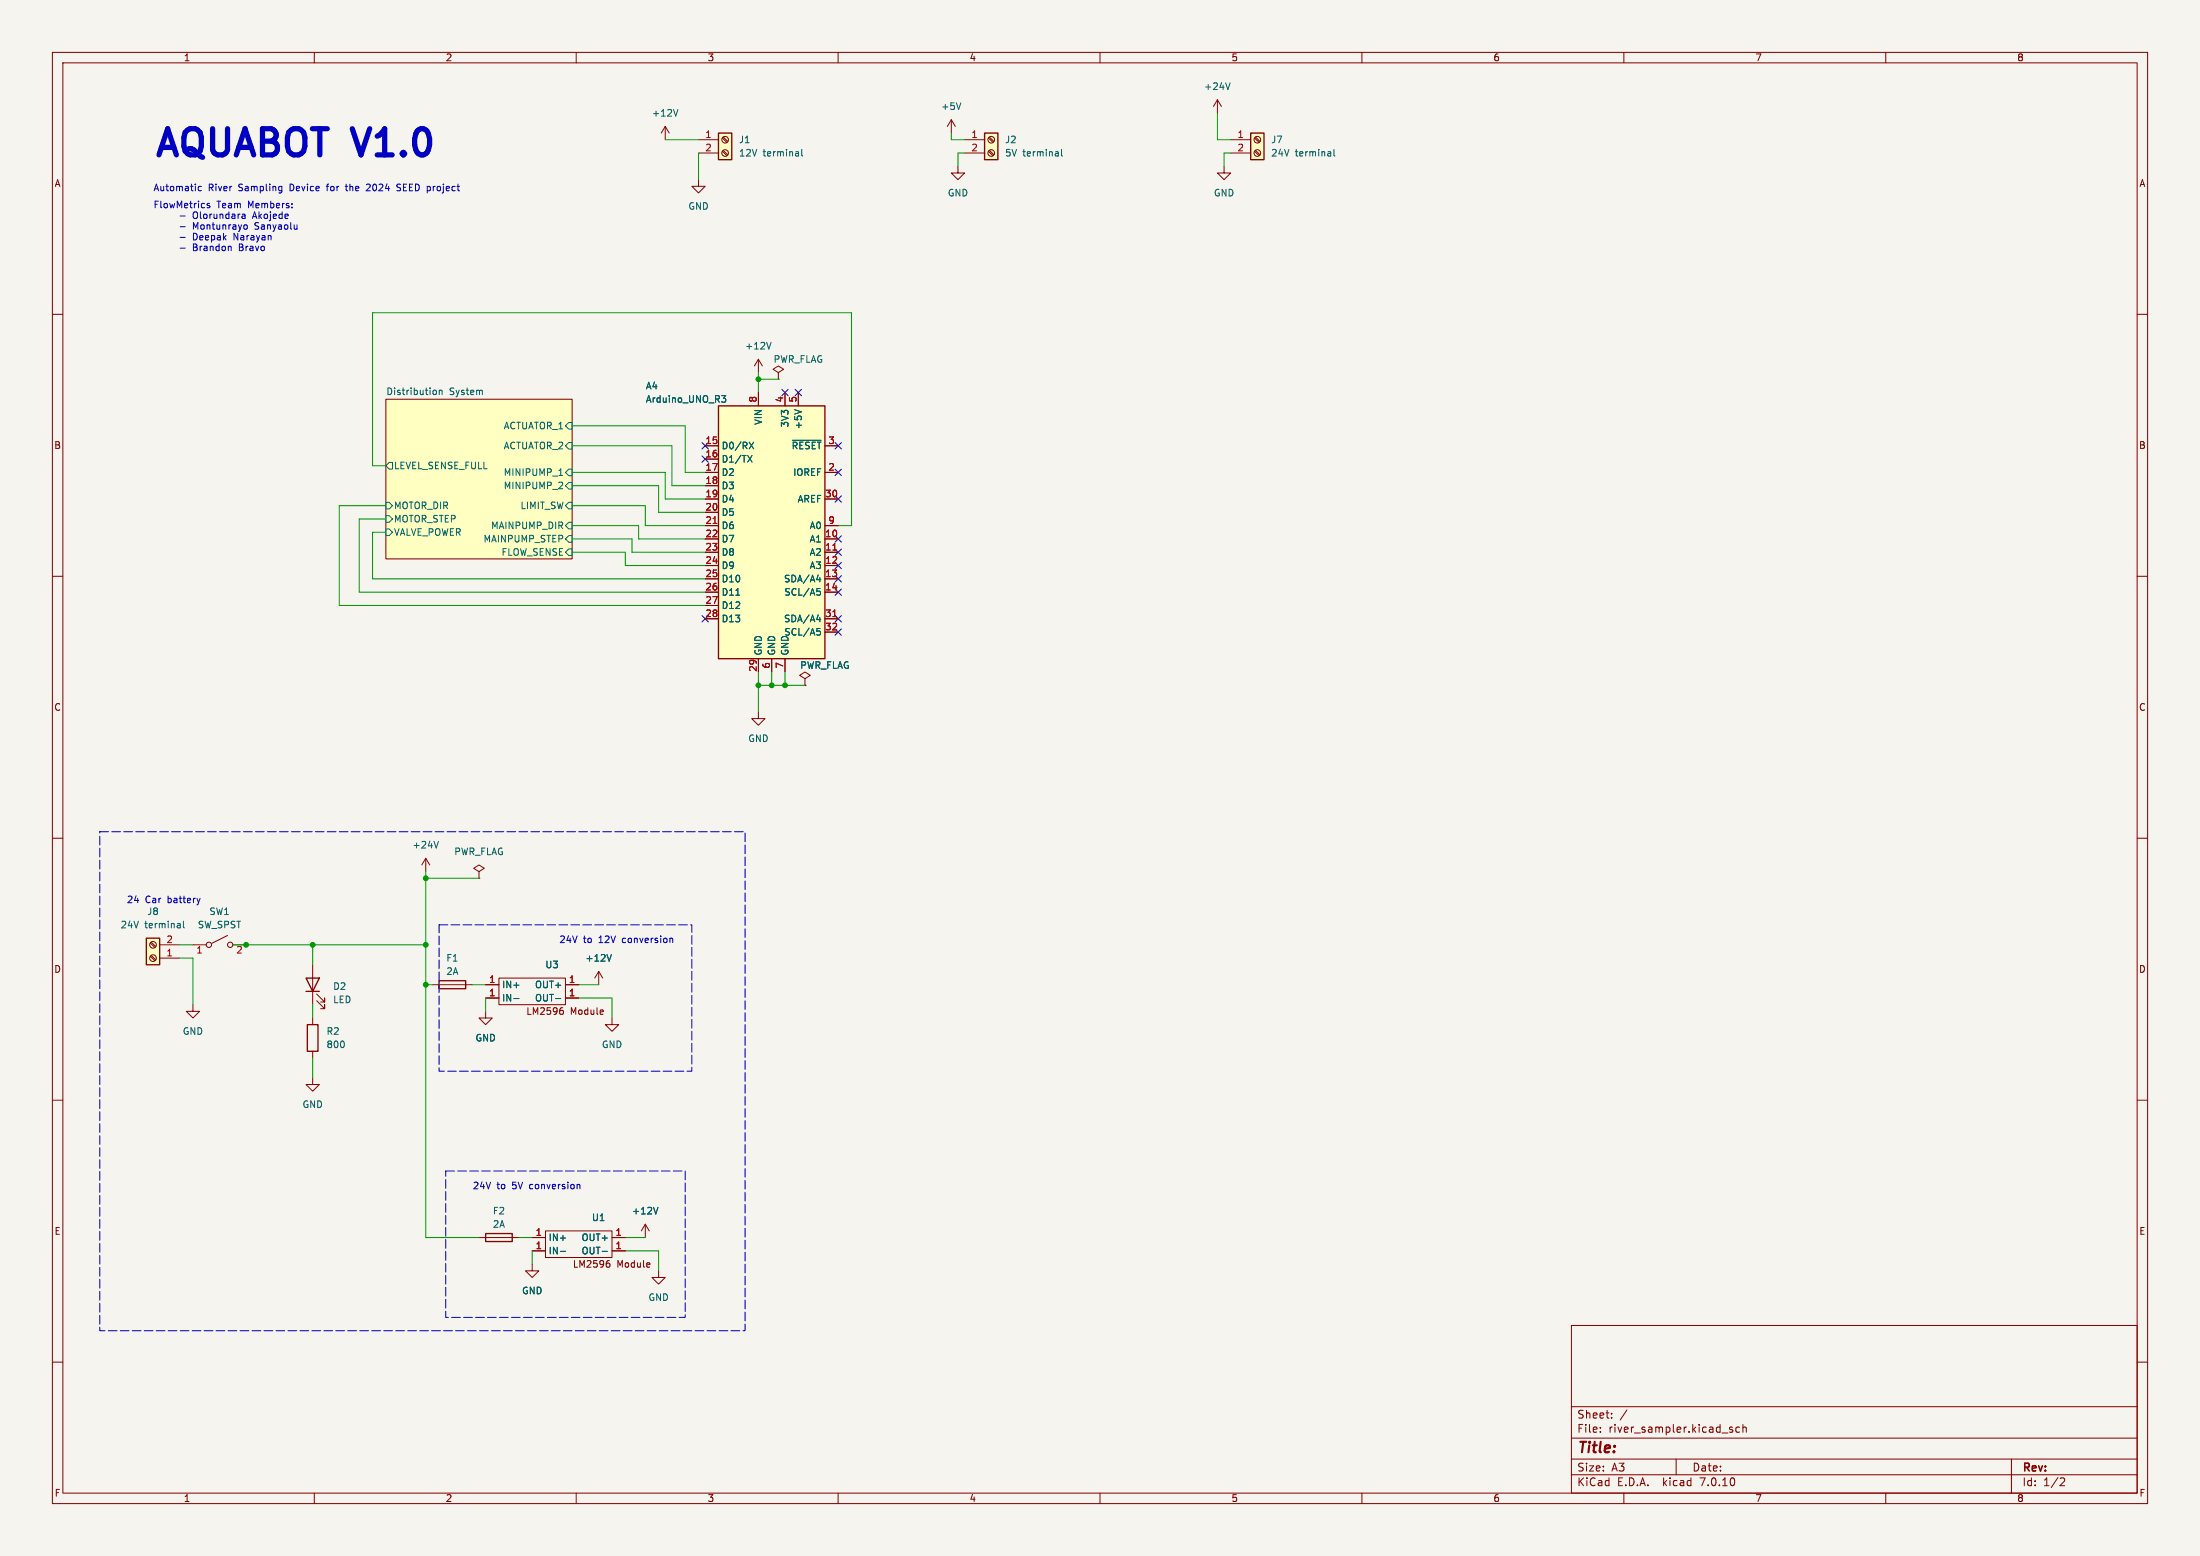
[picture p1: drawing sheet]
<svg xmlns="http://www.w3.org/2000/svg" width="420mm" height="297mm" viewBox="0 0 420 297" stroke-linecap="round" stroke-linejoin="round" font-family="sans-serif">
<path d="M0 0h420v297h-420z" fill="#f5f4ef" stroke="#f5f4ef" stroke-width=".19"/>
<g fill="none" stroke="#840000" stroke-width=".19">
<path d="M10 10h400v277h-400zM12 12h396v273h-396zM60 10v2M110 10v2M160 10v2M210 10v2M232.4 19.1l-.8 1.2M232.4 19.1v2.5M232.4 19.1l.8 1.2M260 10v2M310 10v2M360 10v2"/>
<path d="M127 24.1l-.8 1.3M127 24.1v2.6M127 24.1l.8 1.3M133.3 34.3v1.3h1.3l-1.3 1.2-1.2-1.2h1.2M133.3 26.7h3.9M133.3 29.2h3.9M137.9 28.9l.9 .8M137.9 26.3l.9 .9M138.1 28.7l.8 .8M138.1 26.2l.8 .8M181.6 22.9l-.8 1.2M181.6 22.9v2.5"/>
<path d="M181.6 22.9l.8 1.2M182.9 31.8v1.2h1.2l-1.2 1.3-1.3-1.3h1.3M184.1 26.7h3.9M184.1 29.2h3.9M188.7 28.9l.9 .8M188.7 26.3l.9 .9M188.9 28.7l.8 .8M188.9 26.2l.8 .8M233.7 31.8v1.2h1.2l-1.2 1.3-1.3-1.3h1.3M234.9 26.7h3.9M234.9 29.2h3.9M239.5 28.9l.9 .8"/>
<path d="M239.5 26.3l.9 .9M239.7 28.7l.8 .8M239.7 26.2l.8 .8M10 60h2M408 60h2M73.7 76.2h35.5v30.5h-35.5zM144.8 68.6l-.8 1.3M144.8 68.6v2.5M144.8 74.9v2.6M144.8 68.6l.7 1.3M148.6 71.1l1-.6-1-.6-1 .6 1 .6v1.3M148.6 72.4h.1"/>
<path d="M149.9 74.9v2.6M152.4 74.9v2.6M134.6 85.1h2.6M134.6 87.6h2.6M134.6 90.2h2.6M134.6 92.7h2.6M134.6 95.3h2.6M134.6 97.8h2.6M157.5 85.1h2.5M157.5 90.2h2.5M157.5 95.3h2.5M10 110h2"/>
<path d="M134.6 102.9h2.6M134.6 105.4h2.6M134.6 108h2.6M134.6 110.5h2.6M134.6 113h2.6M134.6 100.3h2.6M134.6 115.6h2.6M134.6 118.1h2.6M157.5 102.9h2.5M157.5 105.4h2.5M157.5 108h2.5M157.5 110.5h2.5"/>
<path d="M157.5 113h2.5M157.5 100.3h2.5M157.5 118.1h2.5M408 110h2M144.8 135.9v1.3h1.2l-1.2 1.2-1.3-1.2h1.3M144.8 125.7v2.6M147.3 125.7v2.6M149.9 125.7v2.6M153.7 129.5l1-.6-1-.6-1 .6 1 .6v1.3M153.7 130.8h.1M157.5 120.7h2.5M10 160h2"/>
<path d="M408 160h2M28.9 179.8l.8 .9M43.4 178.6l-3 1.5M81.3 163.8l-.8 1.3M81.3 163.8v2.6M81.3 163.8l.7 1.3M91.4 166.4l1.1-.7-1.1-.6-1 .6 1 .7v1.2M91.4 167.6h.1M28.7 180l.9 .8M28.7 182.5l.9 .9M28.9 182.4l.8 .8M30.5 182.9h3.8"/>
<path d="M30.5 180.3h3.8M36.8 191.8v1.2h1.3l-1.3 1.3-1.2-1.3h1.2M36.8 180.3h2.6M44.4 180.3h2.6M59.7 184.2v7.6M59.7 194.3v1.3M60.5 191l1.5 1.5v-.7v.7h-.8M60.5 189.7l1.5 1.6v-.8v.8h-.8M82.5 188h7.7M92.7 193v1.3h1.3l-1.3 1.3-1.3-1.3h1.3M92.7 188h2.5M92.7 190.5h2.5"/>
<path d="M95.2 186.7h12.7v5.1h-12.7zM107.4 192.3l-.3 .1a.86 .86 0 0 0 0 1.2l.4-.1 .1-.4-.3-.3-.3 .1-.2 .2M107.9 188h2.6M107.9 190.5h2.6M114.3 185.4l-.8 1.3M114.3 185.4v2.6M114.3 185.4l.8 1.3M114.6 193.6h.5M114.6 192.8h.4l.2 .3-.6 .1M116.8 194.3v1.3h1.3l-1.3 1.3-1.2-1.3h1.2M10 210h2M59.7 205.7v1.3h1.3l-1.3 1.3-1.3-1.3h1.3"/>
<path d="M59.7 200.7v1.2M408 210h2M91.4 236.2h7.7M101.6 236.2h2.5M101.6 238.8h2.5M104.1 234.9h12.7v5.1h-12.7zM116.8 236.2h2.6M116.8 238.8h2.6M123.2 233.7l-.8 1.2M123.2 233.7v2.5M123.2 233.7l.8 1.2M10 260h2"/>
<path d="M101.6 241.3v1.3h1.3l-1.3 1.2-1.3-1.2h1.3M116.3 240.6l-.3 .1a.86 .86 0 0 0 0 1.2l.4-.1v-.5l-.2-.2h-.2l-.3 .2M123.5 241.8h.5M123.5 241.1l.4-.1 .2 .3-.6 .2M125.7 242.6v1.2h1.3l-1.3 1.3-1.2-1.3h1.2M300 253h108v32h-108zM408 260h2M300 278.5h108M300 274.5h108M300 268.5h108M305.5 273.2v.2M305.5 272.5v.1"/>
<path d="M307.7 270.5v.2M307.7 269.8v.1M310.6 269.1l-1.3 1.9M320 278.5v3M330.2 272.7l.6 .4-.2 .3-.4-.1M330.7 272.5l-.3-.1-.2 .2M332.1 272.5l-.4-.1-.3 .3 .1 .6h.6M332.7 272.5l.2-.1 .4 .1 .1 .9M332.7 271.9v1.5M384 278.5v6.5M60 285v2M110 285v2"/>
<path d="M160 285v2M210 285v2M260 285v2M300 281.5h108M310 285v2M360 285v2M393.5 282.1l.5 .1 .2 .3-1 1.1h1"/>
<circle cx="138.4" cy="26.7" r=".63"/>
<circle cx="138.4" cy="29.2" r=".63"/>
<circle cx="189.2" cy="29.2" r=".63"/>
<circle cx="189.2" cy="26.7" r=".63"/>
<circle cx="240" cy="26.7" r=".63"/>
<circle cx="240" cy="29.2" r=".63"/>
<circle cx="29.2" cy="182.9" r=".63"/>
<circle cx="29.2" cy="180.3" r=".63"/>
<circle cx="39.9" cy="180.3" r=".51"/>
<circle cx="43.9" cy="180.3" r=".51"/>
</g>
<g fill="#ffffc2" stroke="#ffffc2" stroke-width=".19">
<path d="M73.7 76.2h35.5v30.5h-35.5z"/>
<path d="M27.9 179.1h2.6v5.1h-2.6z"/>
<path d="M137.2 25.4h2.5v5.1h-2.5z"/>
<path d="M188 25.4h2.5v5.1h-2.5z"/>
<path d="M238.8 25.4h2.5v5.1h-2.5z"/>
<path d="M137.2 77.5h20.3v48.2h-20.3z"/>
</g>
<g fill="none" stroke="#006464" stroke-width=".19">
<path d="M183.4 19.6l-.4 1.3M234.8 15.8l-.4 1.3M129.4 20.9l-.4 1.3M152.4 29l.1 .8M152.5 29.7l-.2 .1M152.5 29.2l-.2 .1M153.1 28.5v1.1l.1 .2M202 29v.8M202 29.7l-.1 .1M202 29.2l-.1 .1M202.6 28.5v1.1l.2 .2M254 29l.1 .8"/>
<path d="M254.1 29.7l-.2 .1M254.1 29.2l-.2 .1M254.7 28.5v1.1l.1 .2M82.9 74.5h.3l.1 .2v.5l-.4 .1M83.9 74.6l.1-.1h.3l.1 .8M83.9 74.5v.8M137.8 75.5h.7l-.4 .5 .4 .1v.4l-.2 .3h-.4M147.2 65.3l-.4 1.3M151.7 78.2l1.3 .4M73.7 95.9h.6l.6 .6-.6 .7h-.6zM73.7 98.4h.6l.6 .7-.6 .6h-.6zM74.3 88.3h.6v1.2h-.6l-.6-.6z"/>
<path d="M106.6 93.3h.8M106.7 90.7h.7M107.4 92.1v.5M107.9 81.3l.7-.7h.6v1.3h-.6zM108.6 89.5h.6v1.3h-.6l-.7-.6zM108.6 92.1h.6v1.2h-.6l-.7-.6zM108.6 84.5h.6v1.2h-.6l-.7-.6zM108.6 95.9h.6v1.3h-.6l-.7-.7zM142.7 86.9l.9 1.3M143 84.4l.9 1.3M143.6 86.9l-.9 1.3M143.9 84.4l-.9 1.3"/>
<path d="M151.3 84h5.4M73.7 101h.6l.6 .6-.6 .6h-.6zM107.9 105.4l.7-.6h.6v1.2h-.6zM107.9 100.3l.7-.6h.6v1.3h-.6zM108.6 102.2h.6v1.3h-.6l-.7-.6zM140.5 113.6h.7M155.9 110.6h.8M155.9 118.3h.8M156 112.3h.6M156 120h.6M156.1 112.8h.3l.2 .3-.1 .4-.4 .1M156.5 110.2v.9"/>
<path d="M156.5 117.8v.9M156.1 120.4h.3l.2 .3-.1 .5h-.4M34.4 176.3v.8M34.4 177l-.1 .1M34.4 176.6h-.1M35 175.8v1.1l.2 .2M83.7 160.6l-.4 1.3M98.1 190.6h1M106.1 190.6h.9M116.7 182.2l-.4 1.3M107 238.9h1M115 238.9h.9"/>
<path d="M125.6 230.4l-.4 1.3"/>
</g>
<path d="M137.2 25.4h2.5v5.1h-2.5zM188 25.4h2.5v5.1h-2.5zM238.8 25.4h2.5v5.1h-2.5zM137.2 77.5h20.3v48.2h-20.3zM27.9 179.1h2.6v5.1h-2.6zM58.4 186.7h2.6l-1.3 2.5zM58.4 189.2h2.6M58.7 195.6h2v5.1h-2zM83.8 187.2h5.1v1.5h-5.1zM92.7 235.5h5.1v1.5h-5.1z" fill="none" stroke="#840000" stroke-width=".25"/>
<path d="M136.1 99.9h.8M159 105h.7M159 117.7h.7" fill="none" stroke="#a90000" stroke-width=".19"/>
<g fill="none" stroke="#0000c2" stroke-width=".19">
<path d="M38.4 35.6h-.3l-.3 .2 .2 .6h.4M40 38.9l-.3-.1-.2 .2 .1 .2 .4 .1v.3h-.5M53.4 35.6h.4M53.8 36.4h-.4M53.8 35.6v1l-.1 .2h-.3M55.7 39.5v.2M55.7 38.9v.1M65.9 35.6h.5M66.1 35.1v1.3M70.4 35.1l-.5 .2M70.6 35.7l-.7 .7h.8M75.8 36.4h.6"/>
<path d="M76.5 35.2l-.5-.1-.2 .3 .1 .3 .5 .2M34.4 41.2h1M34.4 43.3h1M34.4 45.3h1M34.4 47.4h1M43.8 47l.3 .2v.6M46.2 40.9h.5l.1 .8M46.6 43l.4-.1 .2 .3-.1 .5-.3 .1-.2-.2M46.8 41.2h-.4l-.2 .2 .2 .3h.4M56.7 42.9v.9M56.7 43.6l-.2 .2M38.2 171.5l-.3 .8"/>
<path d="M128.1 179.1l.3 .2v.6M110.3 226.1l.4 .2v.6"/>
</g>
<path d="M19 158.8h123.2v95.2h-123.2v-95.2M83.8 176.5h48.3v28h-48.3v-28M85.1 223.5h45.7v28h-45.7v-28" fill="none" stroke="#0000c2" stroke-width=".19" stroke-dasharray="1.7 .6"/>
<g fill="none" stroke="#009600" stroke-width=".19">
<path d="M127 26.7h6.3M133.3 29.2v5.1M181.6 25.4v1.3h2.5M184.1 29.2h-1.2v2.6M232.4 21.6v5.1h2.5M234.9 29.2h-1.2v2.6M144.8 72.4h3.8M144.8 71.1v3.8M73.7 88.9h-2.6v-29.2h91.5v40.6h-2.6M73.7 96.5h-8.9v19.1h69.8M73.7 99.1h-5.1v13.9h66M109.2 81.3h21.6v8.9h3.8"/>
<path d="M109.2 90.2h17.8v5.1h7.6M109.2 92.7h16.5v5.1h8.9M109.2 85.1h19.1v7.6h6.3M109.2 96.5h14v3.8h11.4M73.7 101.6h-2.6v8.9h63.5M109.2 102.9h11.4v2.5h14M109.2 100.3h12.7v2.6h12.7M109.2 105.4h10.2v2.6h15.2M144.8 128.3v7.6M144.8 130.8h8.9M147.3 128.3v2.5M149.9 128.3v2.5"/>
<path d="M81.3 166.4v69.8h10.1M81.3 167.6h10.1M34.3 180.3h2.5M34.3 182.9h2.5v8.9M44.4 180.3h36.9M59.7 180.3v3.9M59.7 191.8v2.5M81.3 188h1.2M90.2 188h2.5M92.7 190.5v2.5M110.5 188h3.8M110.5 190.5h6.3v3.8"/>
<path d="M59.7 201.9v3.8M99.1 236.2h2.5M101.6 238.8v2.5M119.4 238.8h6.3v3.8M119.4 236.2h3.8"/>
</g>
<g fill="none" stroke="#000084" stroke-width=".19">
<path d="M149.3 74.3l1.2 1.2M150.5 74.3l-1.2 1.2M151.8 74.3l1.2 1.2M153 74.3l-1.2 1.2M134 84.5l1.2 1.2M134 87l1.2 1.2M135.2 84.5l-1.2 1.2M135.2 87l-1.2 1.2M159.4 84.5l1.2 1.2M159.4 94.6l1.2 1.3M159.4 89.6l1.2 1.2M160.6 84.5l-1.2 1.2"/>
<path d="M160.6 94.6l-1.2 1.3M160.6 89.6l-1.2 1.2M134 117.5l1.2 1.2M135.2 117.5l-1.2 1.2M159.4 107.3l1.2 1.3M159.4 109.9l1.2 1.2M159.4 112.4l1.2 1.2M159.4 104.8l1.2 1.2M159.4 102.3l1.2 1.2M159.4 117.5l1.2 1.2M160.6 107.3l-1.2 1.3M160.6 109.9l-1.2 1.2"/>
<path d="M160.6 112.4l-1.2 1.2M160.6 104.8l-1.2 1.2M160.6 102.3l-1.2 1.2M160.6 117.5l-1.2 1.2M159.4 120l1.2 1.3M160.6 120l-1.2 1.3"/>
</g>
<g fill="#009600" stroke="#009600" stroke-width=".19">
<circle cx="81.3" cy="167.6" r=".46"/>
<circle cx="81.3" cy="188" r=".46"/>
<circle cx="144.8" cy="72.4" r=".46"/>
<circle cx="144.8" cy="130.8" r=".46"/>
<circle cx="149.9" cy="130.8" r=".46"/>
<circle cx="147.3" cy="130.8" r=".46"/>
<circle cx="81.3" cy="180.3" r=".46"/>
<circle cx="59.7" cy="180.3" r=".46"/>
<circle cx="47" cy="180.3" r=".46"/>
</g>
<text font-size="7" fill="#0000c2" x="29.2" y="30.2">AQUABOT V1.0</text>
<text font-size="2.8" fill="#840000" x="301" y="277.9">Title:</text>
<g font-size="2.1" fill="#840000">
<text x="301" y="273.7">File:</text>
<text x="301" y="271">Sheet:</text>
<text x="307.1" y="273.7">river_sampler.kicad_sch</text>
<text x="301" y="281.1">Size:</text>
<text x="307.6" y="281.1">A3</text>
<text x="323" y="281.1">Date:</text>
<text x="386" y="281.3">Rev:</text>
<text x="301" y="283.9">KiCad</text>
<text x="308.7" y="283.9">E.D.A.</text>
<text x="317.6" y="283.9">kicad</text>
<text x="324.8" y="283.9">7.0.10</text>
<text x="386" y="283.9">Id:</text>
<text x="390.1" y="283.9">1/2</text>
</g>
<g font-size="1.8" fill="#840000">
<text x="35" y="11.9">1</text>
<text x="85" y="11.9">2</text>
<text x="135" y="11.9">3</text>
<text x="185" y="11.9">4</text>
<text x="235" y="11.9">5</text>
<text x="285" y="11.9">6</text>
<text x="335" y="11.9">7</text>
<text x="385" y="11.9">8</text>
<text x="10.3" y="35.9">A</text>
<text x="408.3" y="35.9">A</text>
<text x="10.3" y="85.9">B</text>
<text x="408.2" y="85.9">B</text>
<text x="10.3" y="135.9">C</text>
<text x="408.2" y="135.9">C</text>
<text x="10.3" y="185.9">D</text>
<text x="408.2" y="185.9">D</text>
<text x="99.8" y="193.9">LM2596</text>
<text x="108.3" y="193.9">Module</text>
<text x="10.3" y="235.9">E</text>
<text x="408.3" y="235.9">E</text>
<text x="108.7" y="242.2">LM2596</text>
<text x="117.2" y="242.2">Module</text>
<text x="10.3" y="285.9">F</text>
<text x="35" y="286.9">1</text>
<text x="85" y="286.9">2</text>
<text x="135" y="286.9">3</text>
<text x="185" y="286.9">4</text>
<text x="235" y="286.9">5</text>
<text x="285" y="286.9">6</text>
<text x="335" y="286.9">7</text>
<text x="385" y="286.9">8</text>
<text x="408.3" y="285.9">F</text>
</g>
<g font-size="1.8" fill="#006464">
<text x="229.8" y="17.4">+24V</text>
<text x="124.4" y="22.5">+12V</text>
<text x="179.6" y="21.2">+5V</text>
<text x="141" y="27.5">J1</text>
<text x="191.8" y="27.5">J2</text>
<text x="242.6" y="27.5">J7</text>
<text x="141" y="30.1">12V</text>
<text x="145.7" y="30.1">terminal</text>
<text x="191.8" y="30.1">5V</text>
<text x="195.2" y="30.1">terminal</text>
<text x="242.6" y="30.1">24V</text>
<text x="247.3" y="30.1">terminal</text>
<text x="131.3" y="40.2">GND</text>
<text x="180.8" y="37.7">GND</text>
<text x="231.6" y="37.7">GND</text>
<text x="142.1" y="66.9">+12V</text>
<text x="147.6" y="69.4">PWR_FLAG</text>
<text x="73.7" y="75.5">Distribution</text>
<text x="85.8" y="75.5">System</text>
<text x="123.2" y="74.5">A4</text>
<text x="123.2" y="77.1">Arduino_UNO_R3</text>
<text x="96.1" y="82.1">ACTUATOR_1</text>
<text x="145.6" y="81.2" transform="rotate(-90 145.6 81.2)">VIN</text>
<text x="150.7" y="81.7" transform="rotate(-90 150.7 81.7)">3V3</text>
<text x="153.3" y="82.1" transform="rotate(-90 153.3 82.1)">+5V</text>
<text x="75.1" y="89.8">LEVEL_SENSE_FULL</text>
<text x="96.1" y="86">ACTUATOR_2</text>
<text x="137.7" y="86">D0/RX</text>
<text x="137.7" y="88.5">D1/TX</text>
<text x="151" y="86">~{RESET}</text>
<text x="96.1" y="91">MINIPUMP_1</text>
<text x="96.1" y="93.6">MINIPUMP_2</text>
<text x="137.7" y="91">D2</text>
<text x="137.7" y="93.6">D3</text>
<text x="151.3" y="91">IOREF</text>
<text x="75.1" y="97.4">MOTOR_DIR</text>
<text x="75.1" y="99.9">MOTOR_STEP</text>
<text x="93.6" y="101.2">MAINPUMP_DIR</text>
<text x="99.3" y="97.4">LIMIT_SW</text>
<text x="137.7" y="96.1">D4</text>
<text x="137.7" y="98.7">D5</text>
<text x="137.7" y="101.2">D6</text>
<text x="152.2" y="96.1">AREF</text>
<text x="154.5" y="101.2">A0</text>
<text x="75.1" y="102.5">VALVE_POWER</text>
<text x="92.2" y="103.7">MAINPUMP_STEP</text>
<text x="95.6" y="106.3">FLOW_SENSE</text>
<text x="137.7" y="103.7">D7</text>
<text x="137.7" y="106.3">D8</text>
<text x="154.5" y="103.7">A1</text>
<text x="154.5" y="106.3">A2</text>
<text x="137.7" y="108.8">D9</text>
<text x="137.7" y="111.4">D10</text>
<text x="137.7" y="113.9">D11</text>
<text x="149.6" y="111.4">SDA/A4</text>
<text x="149.6" y="113.9">SCL/A5</text>
<text x="154.5" y="108.8">A3</text>
<text x="137.7" y="116.4">D12</text>
<text x="137.7" y="119">D13</text>
<text x="149.6" y="119">SDA/A4</text>
<text x="145.6" y="125.2" transform="rotate(-90 145.6 125.2)">GND</text>
<text x="148.2" y="125.2" transform="rotate(-90 148.2 125.2)">GND</text>
<text x="149.6" y="121.5">SCL/A5</text>
<text x="150.7" y="125.2" transform="rotate(-90 150.7 125.2)">GND</text>
<text x="152.7" y="127.9">PWR_FLAG</text>
<text x="142.7" y="141.8">GND</text>
<text x="78.6" y="162.2">+24V</text>
<text x="86.6" y="163.4">PWR_FLAG</text>
<text x="22.9" y="177.4">24V</text>
<text x="27.6" y="177.4">terminal</text>
<text x="28" y="174.9">J8</text>
<text x="37.7" y="177.4">SW_SPST</text>
<text x="39.9" y="174.9">SW1</text>
<text x="85.1" y="183.7">F1</text>
<text x="104" y="185">U3</text>
<text x="111.7" y="183.7">+12V</text>
<text x="63.5" y="189.1">D2</text>
<text x="63.5" y="191.7">LED</text>
<text x="85.1" y="186.3">2A</text>
<text x="95.8" y="188.8">IN+</text>
<text x="95.8" y="191.4">IN-</text>
<text x="102" y="188.8">OUT+</text>
<text x="102" y="191.4">OUT-</text>
<text x="34.8" y="197.7">GND</text>
<text x="62.2" y="197.7">R2</text>
<text x="62.2" y="200.3">800</text>
<text x="90.7" y="199">GND</text>
<text x="114.8" y="200.3">GND</text>
<text x="57.7" y="211.7">GND</text>
<text x="94" y="232">F2</text>
<text x="112.9" y="233.3">U1</text>
<text x="120.5" y="232">+12V</text>
<text x="94" y="234.5">2A</text>
<text x="104.6" y="237.1">IN+</text>
<text x="104.6" y="239.6">IN-</text>
<text x="110.9" y="237.1">OUT+</text>
<text x="110.9" y="239.6">OUT-</text>
<text x="99.6" y="247.2">GND</text>
<text x="123.7" y="248.5">GND</text>
</g>
<g font-size="1.8" fill="#a90000">
<text x="134.5" y="26.4">1</text>
<text x="134.5" y="29">2</text>
<text x="185.3" y="26.4">1</text>
<text x="185.3" y="29">2</text>
<text x="236.1" y="26.4">1</text>
<text x="236.1" y="29">2</text>
<text x="144.5" y="76.9" transform="rotate(-90 144.5 76.9)">8</text>
<text x="149.6" y="76.9" transform="rotate(-90 149.6 76.9)">4</text>
<text x="152.1" y="76.9" transform="rotate(-90 152.1 76.9)">5</text>
<text x="134.6" y="84.8">15</text>
<text x="134.6" y="87.4">16</text>
<text x="134.6" y="89.9">17</text>
<text x="158" y="89.9">2</text>
<text x="158" y="84.8">3</text>
<text x="134.6" y="92.5">18</text>
<text x="134.6" y="95">19</text>
<text x="157.4" y="95">30</text>
<text x="134.6" y="97.5">20</text>
<text x="134.6" y="100.1">21</text>
<text x="158" y="100.1">9</text>
<text x="134.6" y="102.6">22</text>
<text x="134.6" y="105.2">23</text>
<text x="134.6" y="107.7">24</text>
<text x="157.4" y="102.6">10</text>
<text x="157.4" y="105.2">11</text>
<text x="157.4" y="107.7">12</text>
<text x="134.6" y="110.2">25</text>
<text x="134.6" y="112.8">26</text>
<text x="157.4" y="110.2">13</text>
<text x="157.4" y="112.8">14</text>
<text x="134.6" y="115.3">27</text>
<text x="134.6" y="117.9">28</text>
<text x="157.4" y="117.9">31</text>
<text x="157.4" y="120.4">32</text>
<text x="144.5" y="128.3" transform="rotate(-90 144.5 128.3)">29</text>
<text x="147.1" y="127.7" transform="rotate(-90 147.1 127.7)">6</text>
<text x="149.6" y="127.7" transform="rotate(-90 149.6 127.7)">7</text>
<text x="31.7" y="182.6">1</text>
<text x="31.7" y="180.1">2</text>
<text x="37.4" y="182.3">1</text>
<text x="45" y="182.3">2</text>
<text x="93.3" y="187.7">1</text>
<text x="93.3" y="190.2">1</text>
<text x="108.5" y="187.7">1</text>
<text x="108.5" y="190.2">1</text>
<text x="102.2" y="236">1</text>
<text x="102.2" y="238.5">1</text>
<text x="117.4" y="236">1</text>
<text x="117.4" y="238.5">1</text>
</g>
<g font-size="1.8" fill="#0000c2">
<text x="29.2" y="39.8">FlowMetrics</text>
<text x="29.2" y="36.6">Automatic</text>
<text x="36.7" y="41.9">Olorundara</text>
<text x="39.8" y="36.6">River</text>
<text x="41.4" y="39.8">Team</text>
<text x="45.6" y="36.6">Sampling</text>
<text x="47.5" y="39.8">Members:</text>
<text x="48.4" y="41.9">Akojede</text>
<text x="55.6" y="36.6">Device</text>
<text x="62.9" y="36.6">for</text>
<text x="66.7" y="36.6">the</text>
<text x="70.8" y="36.6">2024</text>
<text x="76.8" y="36.6">SEED project</text>
<text x="36.7" y="43.9">Montunrayo</text>
<text x="36.7" y="46">Deepak</text>
<text x="44.7" y="46">Narayan</text>
<text x="48.7" y="43.9">Sanyaolu</text>
<text x="36.7" y="48">Brandon</text>
<text x="45.7" y="48">Bravo</text>
<text x="24.1" y="172.5">24</text>
<text x="27.7" y="172.5">Car</text>
<text x="32.1" y="172.5">battery</text>
<text x="106.7" y="180.1">24V</text>
<text x="111.4" y="180.1">to</text>
<text x="114.4" y="180.1">12V</text>
<text x="119.1" y="180.1">conversion</text>
<text x="90.2" y="227.1">24V</text>
<text x="94.8" y="227.1">to</text>
<text x="97.9" y="227.1">5V</text>
<text x="101.4" y="227.1">conversion</text>
</g>
</svg>
